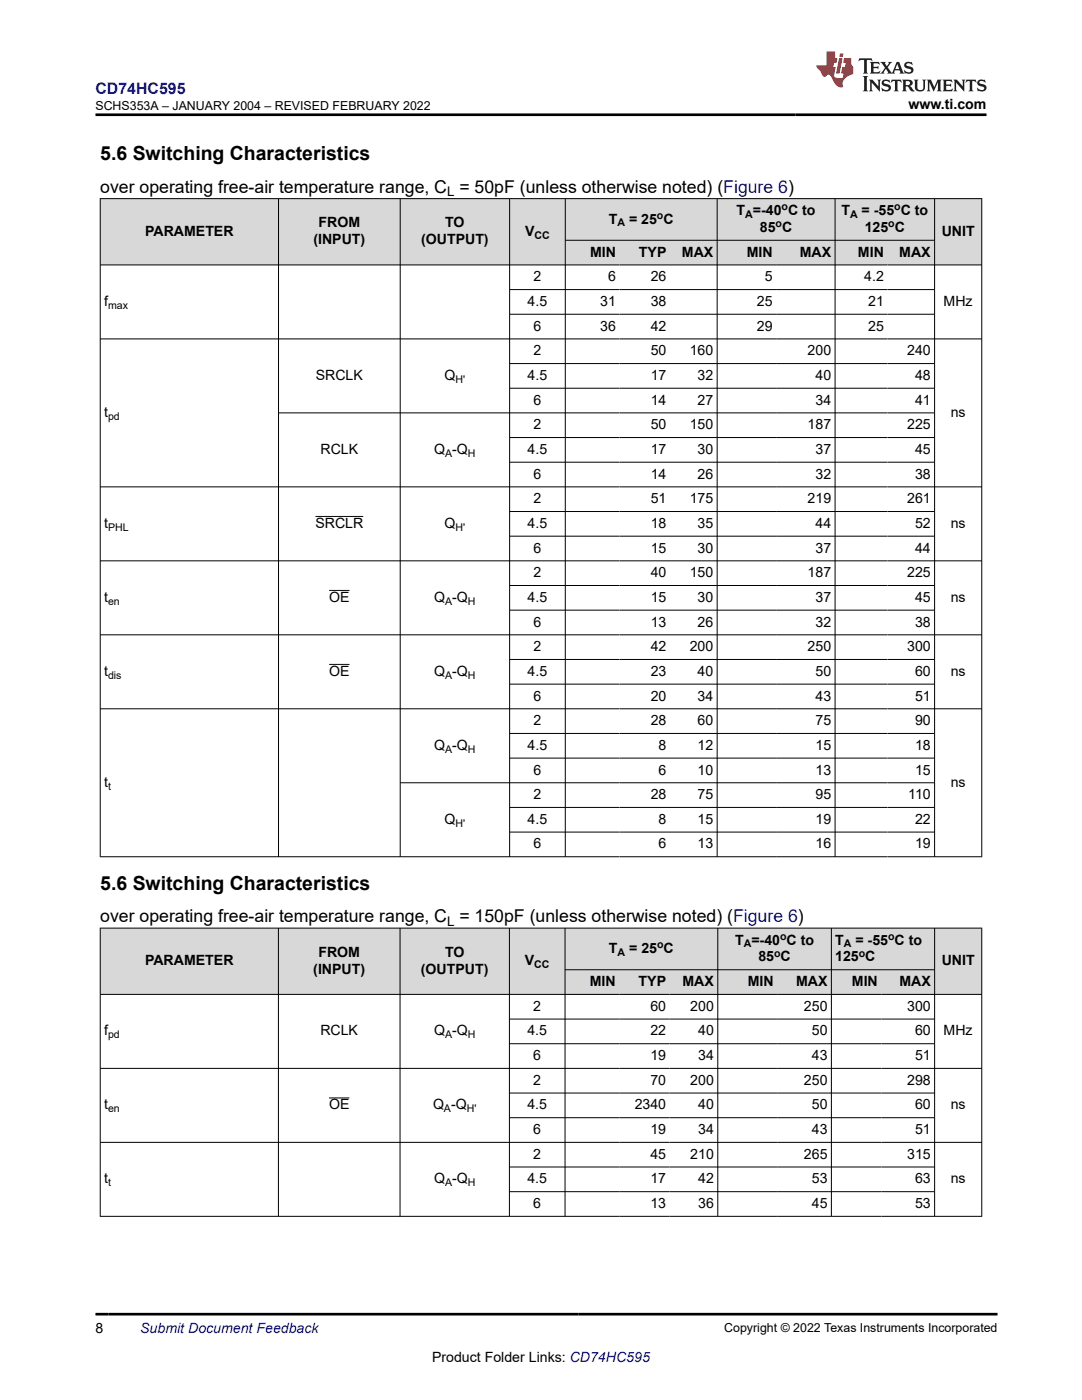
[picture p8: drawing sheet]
<svg xmlns="http://www.w3.org/2000/svg" width="216mm" height="279mm" viewBox="0 0 216 279" stroke-linecap="round" stroke-linejoin="round" font-family="sans-serif">
<g fill="#d8d8d8">
<path d="M20 39.6h175.9v8.4h-175.9z" fill-rule="evenodd"/>
<path d="M20.1 39.7h35.4v13.1h-35.4z" fill-rule="evenodd"/>
<path d="M55.6 39.7h24.2v13.1h-24.2z" fill-rule="evenodd"/>
<path d="M79.9 39.7h21.7v13.1h-21.7z" fill-rule="evenodd"/>
<path d="M101.8 39.7h10.9v13.1h-10.9z" fill-rule="evenodd"/>
<path d="M112.9 39.7h30.1v8.2h-30.1z" fill-rule="evenodd"/>
<path d="M143.2 39.7h23.4v8.2h-23.4z" fill-rule="evenodd"/>
<path d="M166.7 39.7h19.7v8.2h-19.7z" fill-rule="evenodd"/>
<path d="M186.6 39.7h9.2v13.1h-9.2z" fill-rule="evenodd"/>
<path d="M112.9 48h10.7v4.8h-10.7z" fill-rule="evenodd"/>
<path d="M123.6 48h10.1v4.8h-10.1z" fill-rule="evenodd"/>
<path d="M133.7 48h9.3v4.8h-9.3z" fill-rule="evenodd"/>
<path d="M143.2 48h11.7v4.8h-11.7z" fill-rule="evenodd"/>
<path d="M154.9 48h11.7v4.8h-11.7z" fill-rule="evenodd"/>
<path d="M166.7 48h10.4v4.8h-10.4z" fill-rule="evenodd"/>
<path d="M177.1 48h9.3v4.8h-9.3z" fill-rule="evenodd"/>
</g>
<g fill="none" stroke="#000" stroke-width=".2">
<path d="M19.9 39.6h176.1M20 39.6v131.4M55.6 39.6v131.4M79.9 39.6v131.4M101.7 39.6v131.4M112.8 39.6v131.4M143.1 39.6v131.4M166.6 39.6v131.4M186.5 39.6v131.4M195.9 39.6v131.4M19.9 52.9h176.1M101.7 57.8h84.9"/>
<path d="M112.8 48h73.8M19.9 67.6h176.1M101.7 62.7h84.9M101.7 72.6h84.9M101.7 77.5h84.9M19.9 97.2h176.1M55.6 82.4h131M101.7 87.3h84.9M101.7 92.2h84.9M19.9 111.9h176.1M62.9 103.1h9.6M65.7 117.8h4.1"/>
<path d="M101.7 102.1h84.9M101.7 107h84.9M101.7 116.8h84.9M19.9 126.7h176.1M65.7 132.6h4.1M101.7 121.8h84.9M101.7 131.6h84.9M101.7 136.5h84.9M19.9 141.5h176.1M101.7 146.4h84.9M101.7 151.3h84.9M186.6 156.2h-106.7"/>
<path d="M19.9 171h176.1M101.7 161.1h84.9M101.7 166.1h84.9"/>
</g>
<g fill="#d8d8d8">
<path d="M20 185.2h175.9v8.3h-175.9z" fill-rule="evenodd"/>
<path d="M20.1 185.3h35.4v13.1h-35.4z" fill-rule="evenodd"/>
<path d="M55.6 185.3h24.2v13.1h-24.2z" fill-rule="evenodd"/>
<path d="M79.9 185.3h21.7v13.1h-21.7z" fill-rule="evenodd"/>
<path d="M101.7 185.3h11v13.1h-11z" fill-rule="evenodd"/>
<path d="M112.8 185.3h30.4v8.2h-30.4z" fill-rule="evenodd"/>
<path d="M143.3 185.3h22.5v8.2h-22.5z" fill-rule="evenodd"/>
<path d="M166 185.3h20.4v8.2h-20.4z" fill-rule="evenodd"/>
<path d="M186.6 185.3h9.2v13.1h-9.2z" fill-rule="evenodd"/>
<path d="M112.8 193.6h10.8v4.8h-10.8z" fill-rule="evenodd"/>
<path d="M123.6 193.6h10v4.8h-10z" fill-rule="evenodd"/>
<path d="M133.6 193.6h9.6v4.8h-9.6z" fill-rule="evenodd"/>
<path d="M143.3 193.6h11.8v4.8h-11.8z" fill-rule="evenodd"/>
<path d="M155.1 193.6h10.7v4.8h-10.7z" fill-rule="evenodd"/>
<path d="M166 193.6h9.9v4.8h-9.9z" fill-rule="evenodd"/>
<path d="M175.9 193.6h10.5v4.8h-10.5z" fill-rule="evenodd"/>
</g>
<g fill="none" stroke="#000" stroke-width=".2">
<path d="M19.9 185.2h176.1M19.9 198.5h176.1M20 185.2v57.6M55.6 185.2v57.6M79.8 185.2v57.6M101.6 185.2v57.6M112.7 185.2v57.6M112.7 193.5h73.9M143.2 185.2v57.6M165.9 185.2v57.6M186.5 185.2v57.6M195.9 185.2v57.6"/>
<path d="M19.9 213.2h176.1M65.7 219.1h4M101.6 203.4h85M101.6 208.3h85M101.6 218.1h85M19.9 228h176.1M101.6 223.1h85M101.6 232.9h85M101.6 237.8h85M19.9 242.7h176.1"/>
</g>
<path d="M171.5 11.6l-.2 .6 .5-.2h.6v.1v2.2l-.2 .4h1l-.2-.4v-2.2v-.1h.5l.5 .2-.1-.6zM173.6 12.4l.2 .3v1.6l-.2 .4h1.9l.1-.6a1.08 1.08 0 0 1-1.3 .2v-.7h.6l.4 .2v-.7l-.4 .2h-.6v-.5l.2-.2a1 1 0 0 1 1 .3l-.1-.5zM175.7 12.4l.9 1.1-1 1.2h.9l-.2-.2 .5-.8 .4 .8-.2 .2h1.6l-.2-.2 .2-.5h.9l.1 .5-.1 .2h.9l-.2-.4-.8-1.9h-.5l-.9 2.1-.9-1.1 .9-1h-.8l.2 .2-.4 .6-.4-.6 .2-.2zM179 12.8l.4 1h-.7zM180.7 12.5a.65 .65 0 0 0-.2 .7 .65 .65 0 0 0 .6 .5l.6 .1 .1 .3a.79 .79 0 0 1-.7 .4 .79 .79 0 0 1-.7-.5l.1 .7 .2-.1a.93 .93 0 0 0 1.1 0 .93 .93 0 0 0 .4-.9 1.46 1.46 0 0 0-1.2-.6l-.1-.3a1.09 1.09 0 0 1 1.2 .2l-.2-.6-.1 .1-.5-.2zM172.2 15.2l.2 .4v2.2l-.2 .4h1l-.2-.4v-2.2l.2-.4zM173.4 15.9l.2 .4v1.5l-.2 .4h.8l-.3-.4 .1-1.3 1.6 1.8v-2l.2-.4h-.7l.1 .2 .1 1.1-1.2-1.3zM176.2 16a.65 .65 0 0 0-.2 .8 .65 .65 0 0 0 .6 .4l.6 .2 .1 .2a.79 .79 0 0 1-.7 .4 .79 .79 0 0 1-.7-.5l.1 .7 .2-.1a.93 .93 0 0 0 1.1 .1 .93 .93 0 0 0 .4-1 1.46 1.46 0 0 0-1.2-.5l-.1-.4a1.09 1.09 0 0 1 1.2 .2l-.1-.6-.2 .1-.5-.1zM177.9 15.9l-.1 .6a.63 .63 0 0 1 .8-.3v1.6l-.3 .4h1l-.2-.4v-1.6a.66 .66 0 0 1 .8 .3l-.1-.6zM180 15.9l.2 .4v1.5l-.2 .4h1l-.2-.2-.1-.7h.5l.1 .2a.79 .79 0 0 0 1.2 .6l-1-.9a.61 .61 0 0 0 .6-.6 .61 .61 0 0 0-.5-.7zM180.8 16.2h.1a.47 .47 0 0 1 .5 .1 .47 .47 0 0 1 .1 .5l-.1 .1-.7 .1zM182.3 15.9l.2 .2a2.27 2.27 0 0 0 .4 2 1.04 1.04 0 0 0 1.7-.7v-1.3l.2-.2h-.8l.2 .4v1.1a.6 .6 0 0 1-.6 .6 .6 .6 0 0 1-.6-.6v-1.1l.3-.4zM184.9 15.9l.2 .4v1.5l-.2 .4h.8l-.3-.4v-1.4l.9 1.9 .9-1.9v1.4l-.3 .4h1l-.2-.4v-1.5l.2-.4h-.8l-.7 1.5-.6-1.5zM188.1 15.9l.2 .4v1.5l-.2 .4h1.9l.1-.6a1.09 1.09 0 0 1-1.3 .2v-.7h.6l.4 .2v-.6l-.4 .2h-.6v-.6l.2-.1a1.01 1.01 0 0 1 1 .3l-.1-.6zM190.2 15.9l.3 .4v1.5l-.3 .4h.8l-.2-.4v-1.3l1.6 1.8v-2l.2-.4h-.7l.2 .2v1.1l-1.2-1.3zM192.8 15.9l-.1 .6a.63 .63 0 0 1 .8-.3v1.6l-.3 .4h1l-.2-.4v-1.6a.66 .66 0 0 1 .8 .3l-.1-.6zM195.2 16a.65 .65 0 0 0-.2 .8 .65 .65 0 0 0 .6 .4l.6 .2 .2 .2a.79 .79 0 0 1-.7 .4 .79 .79 0 0 1-.7-.5l.1 .7 .2-.1a.93 .93 0 0 0 1 .1 .93 .93 0 0 0 .5-1 1.46 1.46 0 0 0-1.3-.5v-.4a1.09 1.09 0 0 1 1.2 .2l-.2-.6-.2 .1-.5-.1z" fill="#231f20"/>
<path d="M164.9 10.3v2.7h-2l.1 .4 .8 1a.95 .95 0 0 0 1 .9 .59 .59 0 0 1 .5-.4 .59 .59 0 0 1 .5 .3l.4 .8a1.59 1.59 0 0 0 2.1 1.4 1.61 1.61 0 0 1 1-2.3l1-.3-.1-1.5a1.59 1.59 0 0 1-.3-1.7h-1.5l-.2 .9h.6l-.2 .9h-.5l-.2 .9v.3l.4 .1-.1 .9h-.7a.73 .73 0 0 1-1-.7l.3-1.5h-.5l.1-.9h.5l.2-.9h-.5v-1.3zM167.4 11.6l-.6 3.1h.7l.6-3.1zM167.6 10.7l-.1 .6h.7l.1-.6z" fill="#ed1c24"/>
<path d="M19 22.9h177.8M19 262.3h180" fill="none" stroke="#000" stroke-width=".53"/>
<g font-size="3.9">
<text x="20" y="32">5.6 Switching Characteristics</text>
<text x="20" y="177.6">5.6 Switching Characteristics</text>
</g>
<g font-size="3.5">
<text x="20" y="38.5">over operating free-air temperature range, C = 50pF (unless otherwise noted) (Figure 6)</text>
<text x="20" y="184.1">over operating free-air temperature range, C = 150pF (unless otherwise noted) (Figure 6)</text>
</g>
<text font-size="3.2" fill="#00f" x="19" y="18.7">CD74HC595</text>
<g font-size="2.8">
<text x="181.3" y="21.8">www.ti.com</text>
<text x="29" y="47.1">PARAMETER</text>
<text x="63.6" y="45.4">FROM</text>
<text x="88.8" y="45.4">TO</text>
<text x="104.8" y="47.1">V</text>
<text x="121.5" y="44.6">T</text>
<text x="125.5" y="44.6">= 25 C</text>
<text x="147" y="42.9">T =-40 C to</text>
<text x="151.6" y="46.3">85 C</text>
<text x="167.9" y="42.9">T</text>
<text x="171.9" y="42.9">= -55 C to</text>
<text x="172.5" y="46.3">125 C</text>
<text x="187.9" y="47.1">UNIT</text>
<text x="62.5" y="48.8">(INPUT)</text>
<text x="84" y="48.8">(OUTPUT)</text>
<text x="117.7" y="51.2">MIN</text>
<text x="127.5" y="51.2">TYP</text>
<text x="136.1" y="51.2">MAX</text>
<text x="149" y="51.2">MIN</text>
<text x="159.6" y="51.2">MAX</text>
<text x="171.2" y="51.2">MIN</text>
<text x="179.5" y="51.2">MAX</text>
<text x="106.5" y="56.1">2</text>
<text x="121.3" y="56.1">6</text>
<text x="129.8" y="56.1">26</text>
<text x="152.6" y="56.1">5</text>
<text x="172.4" y="56.1">4.2</text>
<text x="20.8" y="61.1">f</text>
<text x="105.3" y="61.1">4.5</text>
<text x="106.5" y="66">6</text>
<text x="119.8" y="61.1">31</text>
<text x="119.8" y="66">36</text>
<text x="129.8" y="61.1">38</text>
<text x="129.8" y="66">42</text>
<text x="151" y="61.1">25</text>
<text x="151" y="66">29</text>
<text x="173.2" y="61.1">21</text>
<text x="173.2" y="66">25</text>
<text x="188.3" y="61.1">MHz</text>
<text x="106.5" y="70.9">2</text>
<text x="129.8" y="70.9">50</text>
<text x="137.6" y="70.9">160</text>
<text x="161.2" y="70.9">200</text>
<text x="181" y="70.9">240</text>
<text x="63" y="75.8">SRCLK</text>
<text x="88.7" y="75.8">Q</text>
<text x="105.3" y="75.8">4.5</text>
<text x="129.8" y="75.8">17</text>
<text x="139.2" y="75.8">32</text>
<text x="162.7" y="75.8">40</text>
<text x="182.6" y="75.8">48</text>
<text x="20.8" y="83.2">t</text>
<text x="106.5" y="80.8">6</text>
<text x="129.8" y="80.8">14</text>
<text x="139.2" y="80.8">27</text>
<text x="162.7" y="80.8">34</text>
<text x="182.6" y="80.8">41</text>
<text x="189.7" y="83.2">ns</text>
<text x="106.5" y="85.7">2</text>
<text x="129.8" y="85.7">50</text>
<text x="137.6" y="85.7">150</text>
<text x="161.2" y="85.7">187</text>
<text x="181" y="85.7">225</text>
<text x="64" y="90.6">RCLK</text>
<text x="86.6" y="90.6">Q -Q</text>
<text x="105.3" y="90.6">4.5</text>
<text x="106.5" y="95.5">6</text>
<text x="129.8" y="90.6">17</text>
<text x="129.8" y="95.5">14</text>
<text x="139.2" y="90.6">30</text>
<text x="139.2" y="95.5">26</text>
<text x="162.7" y="90.6">37</text>
<text x="162.7" y="95.5">32</text>
<text x="182.6" y="90.6">45</text>
<text x="182.6" y="95.5">38</text>
<text x="106.5" y="100.4">2</text>
<text x="129.8" y="100.4">51</text>
<text x="137.6" y="100.4">175</text>
<text x="161.2" y="100.4">219</text>
<text x="181" y="100.4">261</text>
<text x="20.8" y="105.4">t</text>
<text x="62.9" y="105.4">SRCLR</text>
<text x="88.7" y="105.4">Q</text>
<text x="105.3" y="105.4">4.5</text>
<text x="129.8" y="105.4">18</text>
<text x="139.2" y="105.4">35</text>
<text x="162.7" y="105.4">44</text>
<text x="182.6" y="105.4">52</text>
<text x="189.7" y="105.4">ns</text>
<text x="106.5" y="110.3">6</text>
<text x="129.8" y="110.3">15</text>
<text x="139.2" y="110.3">30</text>
<text x="162.7" y="110.3">37</text>
<text x="182.6" y="110.3">44</text>
<text x="106.5" y="115.2">2</text>
<text x="129.8" y="115.2">40</text>
<text x="137.6" y="115.2">150</text>
<text x="161.2" y="115.2">187</text>
<text x="181" y="115.2">225</text>
<text x="20.8" y="120.1">t</text>
<text x="65.7" y="120.1">OE</text>
<text x="86.6" y="120.1">Q -Q</text>
<text x="105.3" y="120.1">4.5</text>
<text x="106.5" y="125">6</text>
<text x="129.8" y="120.1">15</text>
<text x="129.8" y="125">13</text>
<text x="139.2" y="120.1">30</text>
<text x="139.2" y="125">26</text>
<text x="162.7" y="120.1">37</text>
<text x="162.7" y="125">32</text>
<text x="182.6" y="120.1">45</text>
<text x="182.6" y="125">38</text>
<text x="189.7" y="120.1">ns</text>
<text x="106.5" y="130">2</text>
<text x="129.8" y="130">42</text>
<text x="137.6" y="130">200</text>
<text x="161.2" y="130">250</text>
<text x="181" y="130">300</text>
<text x="20.8" y="134.9">t</text>
<text x="65.7" y="134.9">OE</text>
<text x="86.6" y="134.9">Q -Q</text>
<text x="105.3" y="134.9">4.5</text>
<text x="129.8" y="134.9">23</text>
<text x="139.2" y="134.9">40</text>
<text x="162.7" y="134.9">50</text>
<text x="182.6" y="134.9">60</text>
<text x="189.7" y="134.9">ns</text>
<text x="106.5" y="139.8">6</text>
<text x="129.8" y="139.8">20</text>
<text x="139.2" y="139.8">34</text>
<text x="162.7" y="139.8">43</text>
<text x="182.6" y="139.8">51</text>
<text x="86.6" y="149.7">Q -Q</text>
<text x="105.3" y="149.7">4.5</text>
<text x="106.5" y="144.7">2</text>
<text x="129.8" y="144.7">28</text>
<text x="131.4" y="149.7">8</text>
<text x="139.2" y="144.7">60</text>
<text x="139.2" y="149.7">12</text>
<text x="162.7" y="144.7">75</text>
<text x="162.7" y="149.7">15</text>
<text x="182.6" y="144.7">90</text>
<text x="182.6" y="149.7">18</text>
<text x="106.5" y="154.6">6</text>
<text x="131.4" y="154.6">6</text>
<text x="139.2" y="154.6">10</text>
<text x="162.7" y="154.6">13</text>
<text x="182.6" y="154.6">15</text>
<text x="20.8" y="157">t</text>
<text x="106.5" y="159.5">2</text>
<text x="129.8" y="159.5">28</text>
<text x="139.2" y="159.5">75</text>
<text x="162.7" y="159.5">95</text>
<text x="181.2" y="159.5">110</text>
<text x="189.7" y="157">ns</text>
<text x="88.7" y="164.4">Q</text>
<text x="105.3" y="164.4">4.5</text>
<text x="131.4" y="164.4">8</text>
<text x="139.2" y="164.4">15</text>
<text x="162.7" y="164.4">19</text>
<text x="182.6" y="164.4">22</text>
<text x="106.5" y="169.3">6</text>
<text x="131.4" y="169.3">6</text>
<text x="139.2" y="169.3">13</text>
<text x="162.7" y="169.3">16</text>
<text x="182.6" y="169.3">19</text>
<text x="63.5" y="191">FROM</text>
<text x="88.8" y="191">TO</text>
<text x="121.5" y="190.2">T</text>
<text x="125.6" y="190.2">= 25 C</text>
<text x="146.7" y="188.5">T =-40 C to</text>
<text x="151.3" y="191.9">85 C</text>
<text x="166.7" y="191.9">125 C</text>
<text x="166.7" y="188.5">T</text>
<text x="170.7" y="188.5">= -55 C to</text>
<text x="28.9" y="192.7">PARAMETER</text>
<text x="62.5" y="194.3">(INPUT)</text>
<text x="84" y="194.3">(OUTPUT)</text>
<text x="104.7" y="192.7">V</text>
<text x="117.7" y="196.8">MIN</text>
<text x="127.4" y="196.8">TYP</text>
<text x="136.2" y="196.8">MAX</text>
<text x="149.2" y="196.8">MIN</text>
<text x="158.9" y="196.8">MAX</text>
<text x="170" y="196.8">MIN</text>
<text x="179.5" y="196.8">MAX</text>
<text x="187.9" y="192.7">UNIT</text>
<text x="106.4" y="201.7">2</text>
<text x="129.8" y="201.7">60</text>
<text x="137.7" y="201.7">200</text>
<text x="160.4" y="201.7">250</text>
<text x="181" y="201.7">300</text>
<text x="20.8" y="206.7">f</text>
<text x="63.9" y="206.7">RCLK</text>
<text x="86.6" y="206.7">Q -Q</text>
<text x="105.2" y="206.7">4.5</text>
<text x="129.8" y="206.7">22</text>
<text x="139.3" y="206.7">40</text>
<text x="162" y="206.7">50</text>
<text x="182.6" y="206.7">60</text>
<text x="188.3" y="206.7">MHz</text>
<text x="106.4" y="211.6">6</text>
<text x="129.8" y="211.6">19</text>
<text x="139.3" y="211.6">34</text>
<text x="162" y="211.6">43</text>
<text x="182.6" y="211.6">51</text>
<text x="20.8" y="221.4">t</text>
<text x="65.7" y="221.4">OE</text>
<text x="86.4" y="221.4">Q -Q</text>
<text x="105.2" y="221.4">4.5</text>
<text x="106.4" y="216.5">2</text>
<text x="126.6" y="221.4">2340</text>
<text x="129.8" y="216.5">70</text>
<text x="137.7" y="216.5">200</text>
<text x="139.3" y="221.4">40</text>
<text x="160.4" y="216.5">250</text>
<text x="162" y="221.4">50</text>
<text x="181" y="216.5">298</text>
<text x="182.6" y="221.4">60</text>
<text x="189.7" y="221.4">ns</text>
<text x="106.4" y="226.3">6</text>
<text x="129.8" y="226.3">19</text>
<text x="139.3" y="226.3">34</text>
<text x="162" y="226.3">43</text>
<text x="182.6" y="226.3">51</text>
<text x="106.4" y="231.3">2</text>
<text x="129.8" y="231.3">45</text>
<text x="137.7" y="231.3">210</text>
<text x="160.4" y="231.3">265</text>
<text x="181" y="231.3">315</text>
<text x="20.8" y="236.2">t</text>
<text x="86.6" y="236.2">Q -Q</text>
<text x="105.2" y="236.2">4.5</text>
<text x="129.8" y="236.2">17</text>
<text x="139.3" y="236.2">42</text>
<text x="162" y="236.2">53</text>
<text x="182.6" y="236.2">63</text>
<text x="189.7" y="236.2">ns</text>
<text x="106.4" y="241.1">6</text>
<text x="129.8" y="241.1">13</text>
<text x="139.3" y="241.1">36</text>
<text x="162" y="241.1">45</text>
<text x="182.6" y="241.1">53</text>
<text x="19" y="266.1">8</text>
<text x="86.2" y="271.7">Product Folder Links: CD74HC595</text>
</g>
<text font-size="2.8" fill="#00f" x="28" y="266.1">Submit Document Feedback</text>
<g font-size="2.6">
<text x="89.2" y="39.2">L</text>
<text x="89.2" y="184.8">L</text>
</g>
<g font-size="2.5">
<text x="19.1" y="21.9">SCHS353A – JANUARY 2004 – REVISED FEBRUARY 2022</text>
<text x="144.5" y="265.8">Copyright © 2022 Texas Instruments Incorporated</text>
</g>
<g font-size="2.1">
<text x="156" y="42">o</text>
<text x="178.4" y="42">o</text>
<text x="106.7" y="47.6">CC</text>
<text x="123.2" y="45.2">A</text>
<text x="131.1" y="43.7">o</text>
<text x="148.7" y="43.5">A</text>
<text x="154.8" y="45.4">o</text>
<text x="169.6" y="43.5">A</text>
<text x="177.2" y="45.4">o</text>
<text x="21.6" y="61.6">max</text>
<text x="90.9" y="76.4">H'</text>
<text x="21.6" y="83.8">pd</text>
<text x="88.8" y="91.2">A</text>
<text x="93.4" y="91.2">H</text>
<text x="21.6" y="105.9">PHL</text>
<text x="90.9" y="105.9">H'</text>
<text x="21.6" y="120.7">en</text>
<text x="88.8" y="120.7">A</text>
<text x="93.4" y="120.7">H</text>
<text x="21.6" y="135.5">dis</text>
<text x="88.8" y="135.5">A</text>
<text x="93.4" y="135.5">H</text>
<text x="88.8" y="150.2">A</text>
<text x="93.4" y="150.2">H</text>
<text x="21.6" y="157.6">t</text>
<text x="90.9" y="165">H'</text>
<text x="123.2" y="190.8">A</text>
<text x="131.1" y="189.3">o</text>
<text x="148.4" y="189.1">A</text>
<text x="154.5" y="190.9">o</text>
<text x="155.7" y="187.6">o</text>
<text x="168.4" y="189.1">A</text>
<text x="171.4" y="190.9">o</text>
<text x="177.2" y="187.6">o</text>
<text x="106.6" y="193.2">CC</text>
<text x="21.6" y="207.2">pd</text>
<text x="88.8" y="207.2">A</text>
<text x="93.3" y="207.2">H</text>
<text x="21.6" y="222">en</text>
<text x="88.6" y="222">A</text>
<text x="93.1" y="222">H'</text>
<text x="21.6" y="236.7">t</text>
<text x="88.8" y="236.7">A</text>
<text x="93.3" y="236.7">H</text>
</g>
</svg>
